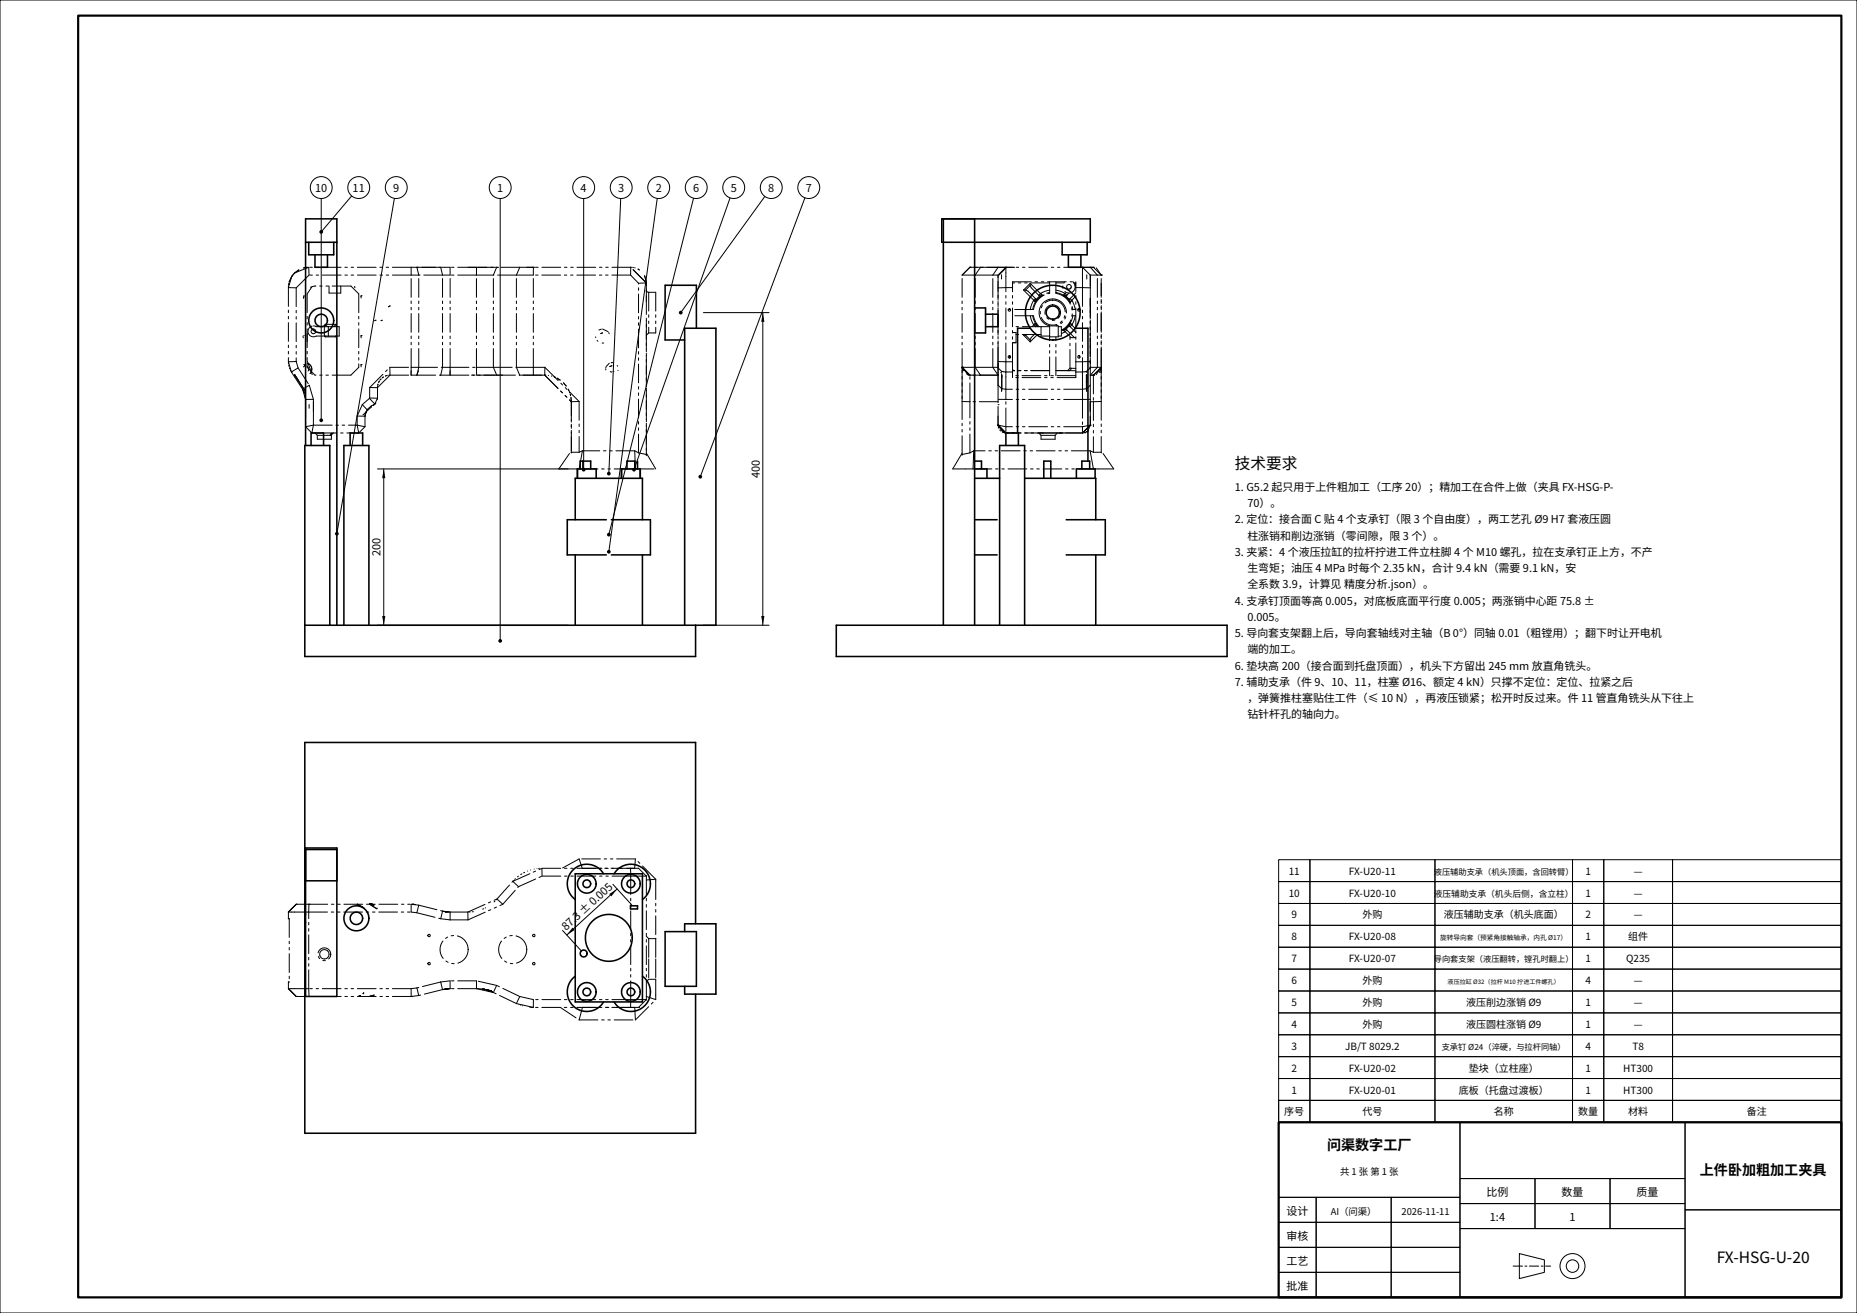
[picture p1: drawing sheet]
<svg xmlns="http://www.w3.org/2000/svg" width="594mm" height="420mm" viewBox="0 0 594 420" stroke-linecap="round" stroke-linejoin="round" font-family="sans-serif">
<path d="M0 0h594v420h-594z" fill="#fff" stroke="#000" stroke-width=".32"/>
<path d="M25 5h564v410h-564zM409 359h180v56h-180z" fill="none" stroke="#000" stroke-width=".7"/>
<g fill="none" stroke="#000" stroke-width=".32">
<path d="M102.8 63.5v70.9M409 275h10v7h-10zM419 275h40v7h-40zM459 275h44v7h-44zM503 275h10v7h-10zM513 275h22v7h-22zM535 275h54v7h-54zM409 296h10v7h-10zM409 289h10v7h-10zM409 282h10v7h-10zM419 296h40v7h-40zM419 289h40v7h-40z"/>
<path d="M419 282h40v7h-40zM459 296h44v7h-44zM459 289h44v7h-44zM459 282h44v7h-44zM503 296h10v7h-10zM503 289h10v7h-10zM503 282h10v7h-10zM513 296h22v7h-22zM513 289h22v7h-22zM513 282h22v7h-22zM535 296h54v7h-54zM535 289h54v7h-54z"/>
<path d="M535 282h54v7h-54zM409 317h10v7h-10zM409 310h10v7h-10zM409 303h10v7h-10zM419 317h40v7h-40zM419 310h40v7h-40zM419 303h40v7h-40zM459 317h44v7h-44zM459 310h44v7h-44zM459 303h44v7h-44zM503 317h10v7h-10zM503 310h10v7h-10z"/>
<path d="M503 303h10v7h-10zM513 317h22v7h-22zM513 310h22v7h-22zM513 303h22v7h-22zM535 317h54v7h-54zM535 310h54v7h-54zM535 303h54v7h-54zM409 338h10v7h-10zM409 331h10v7h-10zM409 324h10v7h-10zM419 338h40v7h-40zM419 331h40v7h-40z"/>
<path d="M419 324h40v7h-40zM459 338h44v7h-44zM459 331h44v7h-44zM459 324h44v7h-44zM503 338h10v7h-10zM503 331h10v7h-10zM503 324h10v7h-10zM513 338h22v7h-22zM513 331h22v7h-22zM513 324h22v7h-22zM535 338h54v7h-54zM535 331h54v7h-54z"/>
<path d="M535 324h54v7h-54zM409 359h58v24h-58zM409 352h180v7h-180zM409 352h10v7h-10zM409 345h10v7h-10zM419 352h40v7h-40zM419 345h40v7h-40zM459 352h44v7h-44zM459 345h44v7h-44zM467 359h72v18h-72zM503 352h10v7h-10zM503 345h10v7h-10z"/>
<path d="M513 352h22v7h-22zM513 345h22v7h-22zM535 352h54v7h-54zM535 345h54v7h-54zM539 359h50v28h-50zM467 377h24v8h-24zM491 377h24v8h-24zM515 377h24v8h-24zM409 383h12v8h-12zM409 391h12v8h-12zM409 399h12v8h-12zM421 383h24v8h-24z"/>
<path d="M421 391h24v8h-24zM421 399h24v8h-24zM445 383h22v8h-22zM445 391h22v8h-22zM445 399h22v8h-22zM467 385h24v8h-24zM467 393h72v22h-72zM491 385h24v8h-24zM515 385h24v8h-24zM539 387h50v28h-50zM409 407h12v8h-12zM421 407h24v8h-24z"/>
<path d="M445 407h22v8h-22zM486 401l8 2v4l-8 2z"/>
<circle cx="503" cy="405" r="4"/>
<circle cx="503" cy="405" r="2"/>
</g>
<path d="M484 405h12" fill="none" stroke="#000" stroke-width=".32" stroke-dasharray="3 .8 .6 .8"/>
<g fill="none" stroke="#000" stroke-width=".5">
<path d="M97.7 77.5h10.1M98.8 77.5v4h7.9v-4M301.3 70h47.4v7.5h-47.4zM301.8 70v130M311.7 70v130M339.7 77.5v4h8v-4M100.7 81.5v4h4.1v-4M311.7 98.5h3.5v8h-3.5M341.7 81.5v4h4v-4M222.8 105v-13.8h-10.1v17.6h6.3M315.2 100.5h4.1v4h-4.1M329.6 105h-4.1v33.5"/>
<path d="M343.9 105h4.1v42.5M97.7 142.5v-72.5h10.1v130M99.5 142.5v-4h4v4M112 142.5v-4h4v4M184.7 153v-3h6v3M185.6 150v-2.5h3.3v2.5M186.5 147.5v2.5M198.8 153v-3h6v3M200.5 150v-2.5h2.5v2.5M203.9 147.5v2.5M311.7 153h8.1M311.7 150h4v3"/>
<path d="M311.7 147.5h2.3v2.5M321.7 142.5v-4h4.1v4M327.7 153h22.8v13.3M333.9 153v-5.5h2.2v5.5M344.3 153v-3h6v3M346.1 150v-2.5h2.5v2.5M184 166.3v-13.3h21.5v13.3M184 177.5v22.5M194 166.3h-12.5v11.2h12.5M195.6 166.3h12.4v11.2h-12.4M205.5 177.5v22.5M311.7 166.3h7.2"/>
<path d="M311.7 177.5h7.2M341.1 166.3h12.4v11.2h-12.4M350.5 177.5v22.5M97.5 200h131.5v-95h-10v95M105.5 200v-57.5h-8v67.5h125v-10M110 200v-57.5h8v57.5M267.5 200h125v10h-125zM319.8 200v-57.5h7.9v57.5M97.7 271.3h10.1v47.4h-10.1zM97.7 271.8h10.1M184 279.5h21.5v41h-21.5zM193.1 279.5a6.2 6.2 0 0 0-9.6-1.4 6.2 6.2 0 0 0 .5 9.6"/>
<path d="M196.4 279.5a6.3 6.3 0 0 1 9.6-1.4 6.3 6.3 0 0 1-.5 9.6M97.7 292.4l-.2 1.1 .2 1.6M97.7 281.7h10.1M201.7 289.8h2.2v.9h-2.2zM212.7 298h10.1v17.5h-10.1zM219 298v-2.5h10v22.5h-10v-2.5M222.5 295.5v-58h-125v125h125v-44.5M184 312.3a6.2 6.2 0 0 0-.5 9.6 6.2 6.2 0 0 0 9.6-1.4M205.5 312.3a6.3 6.3 0 0 1 .5 9.6 6.3 6.3 0 0 1-9.6-1.4"/>
<circle cx="102.7" cy="102.5" r="2"/>
<circle cx="102.8" cy="102.5" r="4"/>
<circle cx="336.7" cy="100" r="8.8"/>
<circle cx="336.8" cy="100" r="2.12"/>
<circle cx="114" cy="293.8" r="4"/>
<circle cx="114" cy="293.8" r="2"/>
<circle cx="187.7" cy="282.7" r="1.25"/>
<circle cx="187.7" cy="282.7" r="3"/>
<circle cx="201.8" cy="282.7" r="1.25"/>
<circle cx="201.8" cy="282.7" r="3"/>
<circle cx="186.7" cy="305" r="1.13"/>
<circle cx="187.7" cy="317.3" r="1.25"/>
<circle cx="187.7" cy="317.3" r="3"/>
<circle cx="194.8" cy="300" r="7.5"/>
<circle cx="201.8" cy="317.3" r="1.25"/>
<circle cx="201.8" cy="317.3" r="3"/>
</g>
<g fill="none" stroke="#000" stroke-width=".32" stroke-dasharray="6 1.2 .8 1.2 .8 1.2">
<path d="M92.2 92v23.7M92.2 92l2.5 .1M92.3 91.7h.1M92.3 91.7v-.3M92.3 91v-.1M92.3 91l.1-.4M92.5 90.2l.8-1.8M92.5 90.1h.1M93.3 88.4l-1.1 3.6M93.3 88.4l.4-.4M94 87.6l.2-.3M94.2 87.3l-.9 1.1"/>
<path d="M94.2 87.3l1.4-1M94.7 92.1v23.5M97.1 95.4l.1-.8M97.1 85.7l.4-.1M97.2 94.6l-.1 .8M98 85.5h.3M98.3 94v23.5M98.8 85.5l-4.6 1.8M98.8 85.5l.1 2.5M98.9 88l-4.2 4.1M99.4 91.9h.1M99.6 91.8l-.2 .1"/>
<path d="M99.8 91.7l-1.5 2.3M100.7 91.5l-.9 .2M105.3 91.5v2.2M105.3 93.7h3.7M109 91.5v2.2M112.2 91.5h-11.5M113.4 91.8h.1M113.5 91.9h.1M114.8 94v23.5M114.8 94l-2.6-2.5M115.4 94.7l.3-.1M115.5 94.7v.6"/>
<path d="M115.7 94.6l-.3 .1M124.2 98.1l.6-.3M124.8 97.8l-.6 .3M131.5 85.5h-32.7M131.5 85.5v2.5M131.5 88h-32.6M133.3 85.5h7.5M133.4 85.5h-1.9M133.4 85.5l.5 2.5M133.9 88h-2.4M141 85.5h-7.6M141 85.5l.6 2.5"/>
<path d="M141.6 88h-7.7M144 85.5h-3M144 85.5v2.5M144 88h-2.4M149.7 85.5h9.8M152.4 88h-8.4M152.4 85.5h-8.4M152.4 85.5v2.5M157.8 88h-5.4M158.9 85.5h-6.5M158.9 85.5l-1.1 2.5M165.2 88h-7.4"/>
<path d="M166.3 85.5h-7.4M166.3 85.5l-1.1 2.5M168.5 85.5h1.8M170.6 88h-5.4M170.6 85.5h-4.3M170.6 85.5v2.5M171.2 85.5h-.9M201.7 88h-31.1M201.8 85.5h-31.2M201.8 85.5h.1M201.8 85.5l-.1 2.5M202.2 85.5h.1"/>
<path d="M202.7 85.6h.1M203.1 85.7h.1M204.1 86.1l.4 .2M204.3 90.6l-2.6-2.6M206.2 88.2l.5 2M206.7 90.5v7M206.7 90.5l-4.9-5M206.7 92.8l.4 .6 .4 .1M206.7 90.5l-2.4 .1M207.5 93.5h2.2M207.5 93.5v13M209.7 93.5v13"/>
<path d="M310.3 85.5l-2.5 2.5M310.3 85.5h.1M311.9 88h-4.1M313.6 85.5h-3.3M313.6 85.5l-1.7 2.5M317.6 88h-5.7M319.3 92.1v-4.1M319.3 88h-1.7M319.3 85.5h-5.7M319.3 85.5l-1.7 2.5M320.4 87.9v1.3M321.7 85.5h-11.4"/>
<path d="M321.7 85.5h.3M321.7 85.5l-2.4 2.5M321.7 87.3v-1.8M321.7 92v-3.6M321.7 92l-2.4 .1M321.7 88.4v-1.1M322 85.5l-2.5 2.5M322.9 98.7l.3 .2-.1 .6-.6-.2 .4-.6M322.9 99v-.2M323.2 99v-.1M323.3 99h-.8M323.9 92v-1.9"/>
<path d="M323.9 90.1h20.2M323.9 92h-2.2M324.2 85.5h.1M324.2 85.5h-4.9M327.4 92.8h.7M327.4 92.8l2.1-2.1M328.1 92.8l.7 .3M328.1 92.8l1.4-1.5M328.8 93.1l2.4 2.4M329.5 90.7v.6M329.5 91.3l.4 .8M329.6 99l1-2.8"/>
<path d="M329.9 92.1l2.4 2.4M330.3 99a6.5 6.5 0 0 1 5.4-5.4M330.6 96.2l.1-.2M330.6 96.2l.6 .4M330.6 99h-6.7M330.6 99a6.2 6.2 0 0 1 5.1-5.2M330.7 96l.5 .6M330.7 96l.5-.5M330.7 96l-3.3-3.2M331.2 95.5l.2 .4M331.2 96.6h.1M331.3 96.5h.1"/>
<path d="M331.3 96.5l.7-1M331.3 96.5l.1-.7M331.4 96.3l-.1 .2M331.4 95.8l-.2-.3M331.4 95.8l1.2-1.2M331.4 96.3h.1M331.4 96.2h.1M331.4 95.9v.1M331.4 96h.1M332.3 95.3l.2-.2M332.3 94.5l.5-.6M332.5 99a4.4 4.4 0 0 1 3.2-3.3"/>
<path d="M332.6 94.6l-.3-.1M332.8 93.9l.1-.1M332.8 93.9l.5 .6M332.8 93.9l-3.3-3.2M332.8 94.8l.4-.2M332.9 93.8l2.8-1M332.9 93.8l.4 .7M333.2 94.6h.1M333.2 94.6h-.6M333.2 94.5h.1M333.3 94.5h.1M335.7 93.8v-3.7"/>
<path d="M335.7 95.7l1-.1M335.7 90.5h-11.8M336.7 95.6l1.1 .1M336.7 96a4 4 0 0 1 3.6 5.8 4 4 0 0 1-6.7 .6 4 4 0 0 1 2.4-6.3l.7-.1M336.7 97.5a2.5 2.5 0 0 1 2.3 3.5 2.5 2.5 0 0 1-4.2 .6 2.5 2.5 0 0 1 1.3-4l.6-.1M337.8 93.8a6.2 6.2 0 0 1 5.1 5.3 6.2 6.2 0 0 1-3.4 6.5M337.8 93.8v-3.7M337.8 95.7a4.4 4.4 0 0 1 3.3 4.3 4.4 4.4 0 0 1-3.3 4.3M337.8 93.6a6.5 6.5 0 0 1 5.4 5.4M337.8 92.8l2.8 1M340.2 94.5h.1M340.3 94.5h.1"/>
<path d="M340.3 94.6h.1M340.3 94.6l.9 .7M340.3 94.6h.6M340.4 90.5h-2.6M340.4 90.4v-.3M340.4 94.6h-.1M340.5 94.6h.1M340.6 93.8l.1 .1M340.6 93.8l-.4 .7M340.6 94.7h.1M340.7 93.9l-.5 .6M340.7 93.9l.5 .6"/>
<path d="M340.7 93.9l.4-.3M340.7 94.7h.1M340.8 94.7h.1M340.9 94.6l.3-.1M340.9 94.6l1.2 1.2M341.2 91.7l.1-.4 .6-.3M341.2 94.5l-.3 .1M341.5 95.5l.2 .3M341.9 91l.5 .1 .3 .6M341.9 93.7l-.7 .8M341.9 96.1l.3 .3M342.1 95.8l.2-.3"/>
<path d="M342.2 92.5l.4-.5M342.2 96.5h.1M342.2 96.5l-.1-.7M342.3 96.6h.1M342.3 95.5l.5 .5M342.7 91.7a.75 .75 0 0 1-.8 .8 .75 .75 0 0 1-.7-.8M342.8 96l.1 .2M342.8 96l-.5 .6M342.8 96l1.3-1.3M342.9 96.2l1 2.8M342.9 96.2l-.6 .4M343.4 90.4v-.3"/>
<path d="M343.4 90.4a2 2 0 0 1-.1 2.8 2 2 0 0 1-2.8 0 2 2 0 0 1-.1-2.8M343.7 90.9l.3-.2M344 90.7v.6M344 91.3l-.1 .3M344 90.7l.1 .1M344 91.3l.1 .2M344.1 99h-1.2M344.1 92v-1.9M344.1 93.7l-1.8 1.8M344.1 90.5h-.6M344.8 99v-.1M345.1 99v-.2"/>
<path d="M345.1 98.7l.4 .6-.6 .2-.1-.6 .3-.2M345.5 99h-.8M346.2 85.5h-24.5M346.2 85.5h.1M346.2 85.5l2.5 2.5M346.2 92l2.5 .1M346.2 92v23.7M346.2 85.5v1.8M346.2 88.4v3.6M346.2 92h-2.1M346.2 87.3v1.1M347.6 87.9v1.3"/>
<path d="M348.7 91.5v-3.5M348.7 92.1v23.5M348.7 88v4.1M348.7 95.4v11.9M348.8 85.5h-2.6M348.8 85.5l2.2 2.5M349.8 85.5h-3.6M349.8 85.5h-1M349.8 85.5l2.5 2.5M349.8 85.5h.1M350.7 85.7l1.6 2.3M351 88h-2.3"/>
<path d="M352.3 88h.1M352.3 88h-1.3M92.2 115.7l1 3.3M92.2 115.7h.1M92.2 115.7l2.5-.1M92.3 116.1v.3M92.3 116.8l.1 .4M92.6 117.7l.1 .3M92.9 118.4l.1 .3M93.2 119l.1 .2M93.2 119l.1-.1M93.3 119.2l.9 1.4"/>
<path d="M93.3 118.9l.3-.1M93.6 118.8l1.7-1.1M94.2 119.8v.2M94.2 120l2.9 4.3M94.2 119.8l1.1 1.7M94.7 115.6l.6 2.1M95.3 117.7l3.6 5.5M96.9 107.6l.1 .5M97.1 117.4l.6-.3M97.2 107.3h.1M97.2 116.6l.5 .5M97.7 117.1l-.5-.5"/>
<path d="M98.3 117.5l2.4 2.5M98.3 116.2l.3 .1M98.3 116.2a2 2 0 0 1 .9 3.3M98.3 117.2l.4 .7-.1 .8M98.3 106.7v2.6M98.3 115.4l1.6 4.4M98.8 116.4l.3 .2M99.3 116.8l.3 .5M99.3 119.3l-.1 .2M99.6 118.8l-.1 .2M99.7 117.7v.8M100.2 105.2a.76 .76 0 0 1 .8 .8 .76 .76 0 0 1-.8 .8"/>
<path d="M100.2 106.8a.76 .76 0 0 1-.7-.8 .76 .76 0 0 1 .7-.8M100.2 104.3l1 .2M101.2 104.5h2.5M101.2 107.5h2.5M101.2 107.5a1.75 1.75 0 0 1-2.6-1 1.75 1.75 0 0 1 1.6-2.2M103.7 104.5h1.3M103.7 107.5h1.3M103.7 107.5v-3M104 103.7l.8 .8M104 107.8l.3-.3M104 103.7h3.5M104 107.8h3.5"/>
<path d="M104 103.7v.8M104 107.5v.3M105 104.5h3.5M105 107.5v-3M105 107.5h3.5M107.5 103.7l-.8 .8M107.5 107.8l-.2-.3M107.5 103.7v.8M107.5 107.5v.3M108.5 107.5v-3M112.2 120h-11.5M112.2 120l2.6-2.5"/>
<path d="M115.5 116.7l.2-.1M115.5 107.4l.2-.1M115.5 117.3v-.6M115.5 108.1v-.7M115.7 107.3l-.2 .1M115.7 116.6l-.2 .1M119.9 102.6l.4-.2M120.3 102.4l-.4 .2M121.9 102.6l.3-.2M122.2 102.4l-.3 .2M124.7 117.5h6.8M124.7 120h6.8"/>
<path d="M124.7 120v-2.5M131.5 120h1.8M131.5 120v-2.5M131.5 120v-1.5M131.5 117.5v-29.5M131.5 117.5h2.4M133.3 120l.6-1.5M133.3 120h7.7M133.3 120l.6-2.5M133.9 117.5v-29.5M133.9 117.5h7.7M141 120h3"/>
<path d="M141 120h.1M141 120l.6-2.5M141.6 117.5v-29.5M141.6 117.5h2.4M144 120v-1.5M144 120h8.4M144 120v-2.5M144 117.5v-29.5M144 117.5h8.4M152.4 117.5v-29.5M152.4 117.5h5.4M152.4 120h6.5"/>
<path d="M152.4 120v-2.5M157.8 117.5v-29.5M157.8 117.5h7.4M158.9 120h7.3M158.9 120l-1.1-2.5M160.8 120h-11.1M165.2 117.5v-29.5M165.2 117.5h5.4M166.2 120h4.4M166.2 120l-1-2.5M170.6 117.5h3.7M170.6 117.5v-29.5"/>
<path d="M170.6 120h3.7M170.6 120v-2.5M173.4 120h-7.2M174.3 120l8.4 8.5M174.3 120v-2.5M174.3 117.5l10.9 10.9M190.5 107.8l.1 .2M191 108.9l.2 .3M192.2 106.7l.6-.2M192.3 105.3l-.7 .3M192.6 109.7h.5M192.8 106.5l-.6 .2"/>
<path d="M193.7 118l.1 .3M193.8 117.5v.2M194.5 106.1l-1.7-.8M194.9 106.7l-.2-.3M194.9 116.2l-1 1.1M195 117.3l.8-.3M195.2 118.9v-.1M195.4 119v-.1M195.5 119h-.1M195.6 119h.1M195.8 116h-.3M195.8 117l-.8 .3"/>
<path d="M196.1 116h-.3M196.1 118.9v.1M196.3 118.8h.1M197.6 117.1l-.2-.2M197.7 118.5v-.1M206.7 102.5v42.5M207.5 106.5l-.8 .8M207.5 106.5h2.2M307.8 117.5v10.9M307.8 117.5v-29.5M307.8 117.5h.1M307.8 117.5h4.1"/>
<path d="M307.8 117.5l2 2.5M307.8 117.5l.2 1M307.8 118v-.5M307.9 118.4h.1M308 118.5h.1M308 118.6h.1M309.4 119.8h.1M309.4 119.8l-.1-.3M309.8 120l-2-2.5M309.9 120h.1M310 120l-2.2-2.5M310.3 120h3.3"/>
<path d="M310.3 120h.1M310.3 120l-2.5-2.5M311.9 117.5v-29.5M311.9 117.5h5.7M313.6 120h5.7M313.6 120l-1.7-2.5M317.6 117.5v-29.5M317.6 117.5h1.7M319.3 120h-9M319.3 118.3v-.6M319.3 117.1v-8.3M319.3 107.2v-19.2"/>
<path d="M319.3 115.6v-23.5M319.3 117.7v-2.1M319.3 117.7v-1.6M319.3 119.1v4.1M319.3 119.8v-1.5M319.3 119.1v-2M319.3 120l-1.7-2.5M320.4 119.8l.1 .2M320.4 119.8v4.5M320.4 119.1v-.3M320.4 118.8l-1.1-1.1M320.4 119.4l-.3-.3"/>
<path d="M321 118.9l-.6-.1M321.7 115.7v-23.7M321.7 119v-3.3M321.7 119.2v-.2M321.7 119l-.7-.1M321.7 115.7l-2.4-.1M322.9 113.7l.3 .2-.1 .6-.6-.2 .4-.6M322.9 114.6v-.8M323.2 114.4v-.5M323.9 118.5h.3M323.9 118.4l.5 .1M323.9 119.2v-.2"/>
<path d="M323.9 115.7v3.3M323.9 115.7v-23.7M323.9 115.7h-2.2M323.9 119h-2.2M324.3 118.5l-.4-.1M324.4 118.5l-.5-.1M325 106.4h-1.1M325 109.6v-3.2M325 109.6h-1.1M327.4 107.2h.7M327.6 107l-.2 .2M328.1 107.2l.6-.2"/>
<path d="M329.5 109.3v-.6M329.5 108.7l.4-.8M329.5 109.3l-2.1-2.1M329.5 108.7l-1.4-1.5M329.9 107.9l.9-.9M330.6 103.8l-1-2.8M330.6 103.8l.6-.4M330.6 101h-6.7M330.7 104l-.1-.2M330.7 104l.5-.6M330.7 104l-.6 .5M331.2 104.5h.1"/>
<path d="M331.2 104.5l-.5-.5M331.2 103.4h.1M331.3 103.5h.1M331.3 103.5l.1 .7M331.4 104.2l-.2 .3M331.6 103.9l-.3-.3M331.7 104.5l-.3-.3M331.9 107l-2.4 2.3M332 104.5l-.2-.3M332.1 104.5a6.5 6.5 0 0 1-1.8-3.5M332.4 104.5a6.3 6.3 0 0 1-1.8-3.5M332.5 101v-2"/>
<path d="M333 104.5h-9.1M333 107h-8M333 104.5h2.7M333 107.5h2.7M333 107.5v-3M335.7 118.5h-11.8M335.7 104.3a4.4 4.4 0 0 1-3.2-3.3M335.7 107.8v-3.5M338.5 104.5h1M338.5 107.5h1M338.5 104.3h-2.8M338.5 107.8v-3.5"/>
<path d="M338.5 107.8h-2.8M339.5 107.5v-3M340.2 105.5h.1M340.3 105.5h-.1M340.3 105.5h.1M340.3 105.4h.1M340.3 105.4h.6M340.6 106.2l-1.1 .5M340.6 106.2l-.4-.7M340.7 105.2l-.4 .2M340.7 106.1l-.1 .1M340.7 106.1l-.5-.6"/>
<path d="M340.7 106.1l1.9 1.9M340.9 105.4l.3 .1M341.2 105.5l-.5 .6M341.2 104.7l-.2 .2M341.5 118.5h.6M342.1 118.5h-4.3M342.1 118.5l2 .1M342.1 118.5l.3-.1 .2-.6M342.1 104h.1M342.1 104.1v-.1M342.1 103.8h.1M342.1 103.7h.1"/>
<path d="M342.1 104.2l.2 .3M342.1 104.2l-1.2 1.2M342.1 103.7l.1-.2M342.2 103.5l-.1 .7M342.2 103.5l-.7 1M342.2 103.5h.1M342.2 104.4l-.1-.3M342.2 108h1.9M342.2 117.8h.4M342.2 117.8l-.7 .7M342.2 117.8v-9.8M342.3 103.4h.1"/>
<path d="M342.3 104.5l-.1-.1M342.6 117.8h1.5M342.8 104l-.5-.6M342.8 104l-.5 .5M342.8 104l1.3 1.3M342.9 103.8l-.1 .2M342.9 103.8l-.6-.4M343.2 101a6.5 6.5 0 0 1-3.7 4.9M343.6 107.9l-2.4-2.4M343.7 108l-.1-.1M343.9 101l-1 2.8M344.1 101h-1.2"/>
<path d="M344.1 119.2v-.2M344.1 115.7v3.3M344.1 115.7v-23.7M344.1 106.3l-1.8-1.8M345.1 113.7l.4 .6-.6 .2-.1-.6 .3-.2M345.2 114.6v-.8M346.2 115.7v3.3M346.2 115.7l2.5-.1M346.2 119l.9-.1M346.2 119.2v1.4M346.2 119h-2.1M346.2 115.7h-2.1"/>
<path d="M346.2 119v.2M347.1 118.9l.5-.1M347.5 120v4.3M347.6 118.8v.3M347.6 119.8v2.2M347.6 119.8l-.1 .2M347.6 118.8l1.1-1.1M348.7 117.7v5.5M348.7 115.6v2.1M348.7 108.2v8.4M348.7 117.4v.1M348.7 117.5v.2"/>
<path d="M348.7 120h1.1M348.7 117.5h2.3M348.7 120l2.3-2.5M348.7 117.5h.1M349.8 120h.1M349.8 120h-1.1M349.8 120l2.5-2.5M349.8 120v8.5M349.8 120h-.1M349.8 120l2.4-2.4M350.6 119.8l1.7-2.3M351 117.5v-29.5"/>
<path d="M351 117.5h1.3M351.7 119.1l.5-1.2M351.7 119h.1M352.2 118v.1M352.2 117.9l.1-.4M352.2 117.6l.1-.1M352.3 117.3v.2M352.3 117.5v1.5M352.3 117.5v-29.5M352.3 117v-26.4M352.3 117.5v10.9M352.3 117.5h.1"/>
<path d="M352.3 117.5l-.1 .3M352.3 117.5l-.1 .4M94.2 120.6l2.6 3.9M94.4 120.2l-.2-.2M96.7 123.6l.1 .1M96.8 124.5l.9 3.3M96.8 124.5l.3-.2M97.1 124.3l-2.9-4.3M97.1 124.3l.5 .9M97.1 124.3h.1M97.1 124.3l-2.9-4.5M97.1 124.3l1.8-1.1"/>
<path d="M97.4 125.8l-.4-1M97.4 124.8l.2 .4M97.6 125.2l-.5-.9M97.7 127.8v8.7M97.7 136.5l2.5-.5M97.7 127.8l-.1-1.5M97.7 136.5l2.1 2M97.7 127.8l2.5-.1M98.9 130.6v-1.2M98.9 123.2l1.3 4.5M99.7 138.5h.1M99.8 138.5l.4-2.5"/>
<path d="M99.8 138.5h15M100.2 136h14.1M100.2 131.5v4.5M100.2 131.5v-3M100.2 128.5v3M100.2 127.7v.8M101.5 139.2h3.4M101.5 139.2l-.8-.7M104.9 139.2h.7M105.6 139.2l.4-.6M105.6 139.2h.4M106 139.2h.1"/>
<path d="M106 139.2l.4-.6M106 138.6h.1M106 138.6l.1-.1M106 138.6h.4M106 139.2l.1-.4 .6-.3M106.7 138.5l-.3 .1M114.3 133.1l1.6-3.7M114.3 136v-2.9M114.8 138.5l-.5-2.5M114.8 138.5l2-2M115.9 129.4l2.3-2M116.8 133.1l.3-1.3"/>
<path d="M116.8 136.5l-2.5-.5M116.8 136.5v-3.4M116.8 133.1h-2.5M116.8 132.9v.2M116.8 132.5v.2M117 132l-.1 .2M117.1 131.9l.3-.9M117.1 131.9v-.1M117.1 131.9l-1 .8M117.1 131.8h.1M117.4 131l1.5-1.3M117.4 131l-1.5-1.6"/>
<path d="M117.6 131.3l1.1-1.1M117.6 131.3l-.5 .5M118.2 127.4v-.1M118.2 127.3v-3.3M118.2 124l6.5-6.5M118.7 130.2v-.3M118.9 129.7l.6-.2M119.5 129.6l.4-.4M119.5 129.6h.1M119.5 129.5h.1M119.5 129.5v.1M119.9 129.2l-1.7-1.8"/>
<path d="M119.9 129.2l.9-1.8M120.2 128.9l-.3 .3M120.8 124l3.9-4M120.8 127.4l-2.6-.1M120.8 127.4v-3.4M120.8 127.4l-.1 .3M120.8 124h-2.6M120.8 123.7v.3M120.9 122.9l-.1 .4M121.4 121.9l-.3 .4M121.9 121.2l-.3 .3M122.6 120.6l-.3 .3"/>
<path d="M123.4 120.2l-.1 .1M123.7 120.1l-.1 .1M124.1 120v.1M124.5 120h.1M174.6 120h-.3M175.4 120.1h.1M176.5 120.3h.1M177.7 120.7l-.4-.2M179.2 121.6l-1-.6M181.1 123.5l-.8-1M182 125l-.2-.5M182.3 125.6l-.2-.3"/>
<path d="M182.5 126.6l-.1-.5M182.7 128.5l-.1-1.4M182.7 128.5v16.2M182.7 128.5l2.5-.1M185.2 128.4v16.3M307.8 128.4v-10.9M310.3 128.5v-8.5M310.3 128.5l-2.5-.1M319.3 127.7v-4.5M319.3 123.2v-3.4M319.3 136v-8.3M319.3 136h.1"/>
<path d="M319.3 133.1v2.9M319.3 129.4h.1M319.3 128.5h-9M319.3 136l2.1 2.5M319.3 136l.1 1M319.3 136l2.4 2.5M320.1 137.9l-.3-.3M320.4 125.2l.1-.9M320.4 124.3v.9M320.4 120.8v-1M320.4 124.3l-1.1-1.1M320.5 124.3v-4.3"/>
<path d="M320.5 120.4l-.1 .4M320.8 138.3l-1.5-2.3M320.9 138.4l-.3-.2M321.2 138.4l-1.9-2.4M321.5 138.5h.1M321.6 138.5h-.1M321.6 138.5h.1M321.7 138.5h.1M321.7 138.5l-2.4-2.5M321.7 136.5l-2.4-.5M321.7 138.5v-2M321.7 127.8v-3.3"/>
<path d="M321.7 124.5v-3.9M321.7 124.5l-1.2-.2M321.7 127.8l-2.4-.1M321.7 136.5v-8.7M321.7 120.6v-1.4M323.9 120.8v-.2M323.9 120.6v-1.4M332.3 138.5h6M333 139.2h4.5M333 139.2l-.7-.7M333.7 138.5h-12M335.7 120.2v-12.4"/>
<path d="M337.5 139.2l.8-.7M337.8 120.2v-12.4M337.8 138.5h-16.1M339.1 138.5h.3M339.1 138.5h-1.3M339.2 138.5h-.5M339.8 138.5h-.6M340.1 138.5h-1.6M340.7 138.5h-1.3M344.1 120.2h-20.2M344.1 120.8v-.2M344.1 120.6v-1.4"/>
<path d="M344.1 120.8h-20.2M346.2 138.5l2.5-2.5M346.2 136.5l2.5-.5M346.2 136.5v2M346.2 138.5h-5.5M346.2 138.5h-5.3M346.2 124.5v3.3M346.2 124.5l1.3-.2M346.2 127.8l2.5-.1M346.2 127.8v8.7M346.2 124.5h-24.5M346.2 127.8h-24.5"/>
<path d="M346.2 120.6v3.9M346.2 136.5h-24.5M346.6 138.5h-.2M346.9 138.4h.1M347 138.4l.9-.6M347.5 122.2h.1M347.5 124.3l.1 .9M347.5 138.1h.1M347.6 122.2h-.1M347.6 138.1h.1M347.6 122.4v-.1M347.6 124v.3"/>
<path d="M347.6 125.2v-.9M347.6 124.3v-4.5M347.6 122.5l-.1-.3M347.6 122h-.1M347.6 124.3l1.1-1.1M347.8 137.9l-.2 .2M347.9 137.8h.1M348.7 136.2v-.2M348.7 129.4v-.9M348.7 131.5v-2.1M348.7 136v-2.9M348.7 131.5v4.5"/>
<path d="M348.7 131.5v-3M348.7 127.7v.8M348.7 123.2v4.5M348.7 128.5v3M348.7 136h.1M348.7 136l-.7 1.8M349.8 128.5h-1.1M349.8 128.5v16.2M349.8 128.5l2.5-.1M352.3 128.4v-9.4M352.3 128.4v16.3M101.5 140.5h4.5"/>
<path d="M101.5 140.5v-1.3M106 140.5v-1.3M178.7 150l4-5.8M178.7 150h.2M178.9 150h6.3M182.7 144.9v-.2M182.7 144.2v-15.7M185.2 150h18M185.2 144.7h-2.5M185.2 150l1.1-5.8M186.3 144.2l-1.1 .5M203 144.2h-16.7"/>
<path d="M203.2 150h6.5M203.2 150l-.2-5.8M204.3 144.9v-54.3M204.3 144.9l-1.3-.7M206.7 145.4v-54.9M206.7 145.4v.3M206.7 145.7v-.3M206.7 145.4l-2.4-.5M209.7 150l-3-5M304.8 150l3-5M304.8 150h3.9M307.8 145.4v-17"/>
<path d="M307.8 145.4v.3M308.7 150h2.6M310.3 144.9l-2.5 .5M310.3 144.9l1.2-.7M310.3 144.9v-16.4M311.3 150h38.5M311.3 150l.2-5.8M333 140.5h4.5M333 140.5v-1.3M337.5 140.5v-1.3M348.7 144.2h-37.2M349.8 150h1.4"/>
<path d="M349.8 144.7l-1.1-.5M349.8 150l-1.1-5.8M351.2 150h5.1M352.3 144.9v-.2M352.3 144.7h-2.5M356.3 150l-4-5.8M166.9 279.5l-.4 .3M167.8 279l-.3 .2M168.8 278.6h-.1M169.7 278.3h.1M170.9 278h.1M171.7 277.9h.1"/>
<path d="M172.3 277.8h.1M172.6 277.8h.1M173.3 277.8h28.4M185.2 274.8l-5.4 3M185.2 274.8l1.1 3M186.3 277.8h12.7M200.5 277.8h2.5M201.7 277.8h2.6M203.2 274.8h-18M203.2 274.8l-.2 3M204.3 277.8h.1M92.2 293.9h.3"/>
<path d="M92.2 293.9v-2.1M92.2 291.8l2.5-2.5M92.2 291.8h1.1M92.5 293.9v20.2M93.3 291.8h.9M94.2 291.8h4.6M94.7 289.3h4.1M94.7 289.3h.1M94.7 289.3l-2.5 2.5M98.8 291.8h32.7M98.8 291.8v-2.5M98.8 289.3h32.7"/>
<path d="M99.2 289.3h-.4M114.3 289.3l2 1.1M116.3 290.4l-2-1.1M118.2 289.3h.1M118.3 289.3h.1M118.4 289.3h.1M118.5 289.3h.1M118.5 289.3h.2M118.7 289.3h.1M118.8 289.3h.1M119.2 289.4h.1M119.3 289.5h.1"/>
<path d="M120.4 290.5h.1M120.5 290.7l-2.3-1.4M131.5 291.8l1.8 .2M131.5 291.8v-2.5M131.5 289.3l2.4 .2M132 289.3h.1M132.1 289.3h.1M132.2 289.3h-.1M132.9 289.3h-.7M133.3 292l7.7 1.9M133.3 292l.6-2.5M133.9 289.5l7.7 2"/>
<path d="M136.8 299.3l.2-.4 .6 .2-.3 .6-.5-.4M141 293.9l3 .3M141 293.9l.6-2.4M141.6 291.5l2.4 .3M142 291.6l-.4-.1M142.3 291.6h.1M142.4 291.6h.1M142.5 291.6h.1M142.9 291.7h.1M143 291.7h.1M143.2 291.7h-.1M143.2 291.7h.1"/>
<path d="M143.3 291.7h-.1M144 294.2h5.7M144 294.2v-2.4M144 291.8h5.7M144 291.8l-.7-.1M149.7 291.8l9.3-4.2M149.7 294.2l11.1-4.9M149.7 294.2v-2.4M150.4 291.7h-.3M151.4 291.6l-.3 .1M154.7 290.7l-.3 .1M155.3 290.4h-.1"/>
<path d="M158.3 288.3l-.3 .2M159 287.6l5-5.7M159 287.6l-.2 .2M160.8 289.3l5.1-5.7M160.8 289.3l-1.8-1.7M164 281.9l9.3-4.1M164.2 281.7l-.2 .2M164.9 281.1l-.3 .2M165.8 280.3l-.3 .2M165.9 283.6l7.5-3.3M165.9 283.6l-1.9-1.7M170.3 299.3l.2-.4 .6 .2-.3 .6-.5-.4"/>
<path d="M173.4 280.3h28.4M173.4 280.3l-.1-2.5M201.8 280.3h4.9M201.8 280.3l-.1-2.5M206.7 280.1v.2M206.7 280.3l-2.4-2.5M209.7 281.2l-6.5-6.4M209.7 281.7v18.5M209.7 281.7v-.5M209.7 281.2l-3 .3M92.2 316.3l2.5 2.4M92.2 314.1h.3"/>
<path d="M92.2 316.3v-2.2M93.3 316.3h-1.1M94.2 316.3h-.9M98.8 316.3v-24.5M98.8 316.3h-4.6M98.8 316.3l.1 2.4M98.9 318.7h-4.2M102.3 305.7l.6 .8 .8 .2M103.7 306.7l1.1-.3M104.8 306.4l.5-1.1M104.8 304.1a1.5 1.5 0 0 0-1.9-.1 1.5 1.5 0 0 0-.6 1.7M105.3 305.3l-.5-1.2"/>
<path d="M105.8 305.3a2.06 2.06 0 0 0-2.9-1.9 2.06 2.06 0 0 0-.5 3.4 2.06 2.06 0 0 0 3.3-.9l.1-.6M114.8 318.7l.5-.2M115.3 318.5l-.5 .2M116.2 317.9l.1-.3M116.3 317.6l-.1 .3M118.2 318.7h.1M118.3 318.7h.1M118.4 318.7h.1M118.5 318.7h-.1M118.7 318.7h-.2M118.7 318.7h.1M119.7 318.3l-1.5 .4"/>
<path d="M131.5 316.3h-32.7M131.5 316.3v2.4M131.5 318.7h-32.6M131.5 318.7h.5M133.4 316l-1.9 .3M133.4 316l.5 2.5M133.9 318.5l-2.4 .2M136.8 308.3l.2-.4 .6 .2-.3 .6-.5-.4M141 314.1l-7.6 1.9M141 314.1l.6 2.4M141.6 316.5l-7.7 2M141.6 316.5h.3"/>
<path d="M141.9 316.5l.3-.1M142.4 316.4h.1M142.5 316.4l.1-.1M142.7 316.3h.1M142.8 316.3h.1M142.9 316.3h.1M143 316.3h.1M143.1 316.3h.2M143.3 316.3h.1M143.4 316.3h.1M143.5 316.3h.5M144 313.8l-3 .3"/>
<path d="M144 313.8v2.5M144 316.3l-2.4 .2M149.7 303.7a4.5 4.5 0 0 0-6.5-4 4.5 4.5 0 0 0-.6 7.7 4.5 4.5 0 0 0 7.1-2.9v-.8M152.4 316.3h-8.4M152.4 316.3h1.3M152.4 313.8h-8.4M152.4 313.8v2.5M153.9 316.3h.1M154.3 316.4h.1M154.7 316.5h.1M154.8 316.5h.1M155.3 316.6h.1"/>
<path d="M155.4 316.6h.1M155.6 316.7h.1M155.7 316.7h.1M155.9 316.7h.1M155.9 316.8h.1M156.1 316.8h.1M156.2 316.8h.1M156.4 316.9h.1M156.5 316.9h.1M156.7 317h.1M156.8 317h.1M156.9 317.1h.1"/>
<path d="M157 317.1h.1M157.2 317.2h.1M157.2 317.2l.6 .3M157.8 317.5l-5.4-1.2M158.9 315.2l-6.5-1.4M158.9 315.2l-1.1 2.3M166.3 318.8l-7.4-3.6M166.3 318.8l-1.1 2.2M168.5 303.7a4.5 4.5 0 0 0-6.5-4 4.5 4.5 0 0 0-.7 7.7 4.5 4.5 0 0 0 7.1-2.9l.1-.8M170.3 308.3l.2-.4 .6 .2-.3 .6-.5-.4M170.6 319.8l-4.3-1M170.6 319.8v2.5"/>
<path d="M201.8 319.8v-39.5M201.8 319.8h-31.2M201.8 319.8l-.1 2.5M206.7 319.8v-39.5M206.7 319.8l-2.4 2.5M206.7 319.8v.1M206.7 319.8h-4.9M207.5 306.7v6.6M207.5 300.2v6.5M207.5 313.3l-.8 .7M207.5 300.2l-.8-.7M207.5 313.3h2.2"/>
<path d="M207.5 300.2h2.2M209.7 313.3v4.9M209.7 319.8v-1.6M209.7 306.7v6.6M209.7 300.2v6.5M209.7 319.8l-3-1.1M165.2 321l-7.4-3.5M166 321.4h.1M166.6 321.6h.1M167.1 321.8h.1M169.5 322.2l1.1 .1M170.6 322.3l-5.4-1.3"/>
<path d="M179.2 322.3l6 4M185.2 326.3h18M185.2 322.3h.1M185.2 326.3l1.1-4M191.7 322.3h-5.4M194.7 322.3h-.9M201.7 322.3h-31.1M203 322.3h-6.2M203.2 326.3l6.5-6.5M203.2 326.3l-.2-4M204.3 322.3h.1M204.3 322.3h-2.6"/>
</g>
<circle cx="102.8" cy="134.4" r=".6" fill="#000"/>
<circle cx="102.7" cy="60" r="3.5" fill="#fff" stroke="#000" stroke-width=".32"/>
<path d="M112.5 62.7l-9.7 11.5z" fill="#000" stroke="#000" stroke-width=".32"/>
<circle cx="102.8" cy="74.2" r=".6" fill="#000"/>
<circle cx="114.7" cy="60" r="3.5" fill="#fff" stroke="#000" stroke-width=".32"/>
<path d="M126.2 63.5l-18.4 107.2z" fill="#000" stroke="#000" stroke-width=".32"/>
<circle cx="107.7" cy="170.7" r=".6" fill="#000"/>
<circle cx="126.7" cy="60" r="3.5" fill="#fff" stroke="#000" stroke-width=".32"/>
<path d="M160 63.5v141.5" fill="none" stroke="#000" stroke-width=".32"/>
<circle cx="160" cy="205" r=".6" fill="#000"/>
<circle cx="160" cy="60" r="3.5" fill="#fff" stroke="#000" stroke-width=".32"/>
<path d="M186.7 63.5v86.8" fill="none" stroke="#000" stroke-width=".32"/>
<circle cx="186.7" cy="150.2" r=".6" fill="#000"/>
<circle cx="186.7" cy="60" r="3.5" fill="#fff" stroke="#000" stroke-width=".32"/>
<path d="M198.5 63.5l-3.8 88z" fill="#000" stroke="#000" stroke-width=".32"/>
<circle cx="194.7" cy="151.5" r=".6" fill="#000"/>
<circle cx="198.7" cy="60" r="3.5" fill="#fff" stroke="#000" stroke-width=".32"/>
<path d="M210.2 63.5l-15.5 113z" fill="#000" stroke="#000" stroke-width=".32"/>
<circle cx="194.7" cy="176.5" r=".6" fill="#000"/>
<circle cx="210.7" cy="60" r="3.5" fill="#fff" stroke="#000" stroke-width=".32"/>
<path d="M221.8 63.4l-27.1 107.6z" fill="#000" stroke="#000" stroke-width=".32"/>
<circle cx="194.7" cy="171" r=".6" fill="#000"/>
<circle cx="222.7" cy="60" r="3.5" fill="#fff" stroke="#000" stroke-width=".32"/>
<path d="M233.5 63.3l-30.7 87z" fill="#000" stroke="#000" stroke-width=".32"/>
<circle cx="202.8" cy="150.2" r=".6" fill="#000"/>
<circle cx="234.7" cy="60" r="3.5" fill="#fff" stroke="#000" stroke-width=".32"/>
<path d="M244.6 62.8l-26.9 37.2z" fill="#000" stroke="#000" stroke-width=".32"/>
<circle cx="217.8" cy="100" r=".6" fill="#000"/>
<circle cx="246.7" cy="60" r="3.5" fill="#fff" stroke="#000" stroke-width=".32"/>
<path d="M257.5 63.3l-33.5 89.2z" fill="#000" stroke="#000" stroke-width=".32"/>
<circle cx="224" cy="152.5" r=".6" fill="#000"/>
<circle cx="258.7" cy="60" r="3.5" fill="#fff" stroke="#000" stroke-width=".32"/>
<path d="M225 100h21M244 100v100M120.8 150h60.9M122.8 150v50M120.8 200h60.9M225 200h21" fill="none" stroke="#000" stroke-width=".32"/>
<path d="M244 100l.5 3h-1zM122.8 150l.5 3h-1.1zM122.2 197h1.1l-.5 3zM243.5 197h1l-.5 3zM183.1 296.7l.7 .8-2.5 1.6zM194.9 286l2.5-1.6-1.8 2.3z" fill="#000"/>
<path d="M181.3 299.1l16.1-14.7zM196 282.9l6.1 6.6zM179.9 297.6l6.1 6.7z" fill="#000" stroke="#000" stroke-width=".32"/>
<g font-size="5">
<text x="395" y="150">技术要求</text>
<text x="549.1" y="404">FX-HSG-U-20</text>
</g>
<g font-size="4.5">
<text x="424.5" y="368">问渠数字工厂</text>
<text x="543.8" y="376">上件卧加粗加工夹具</text>
</g>
<g font-size="3.5">
<text x="100.8" y="61.3">10</text>
<text x="112.8" y="61.3">11</text>
<text x="125.8" y="61.3">9</text>
<text x="159" y="61.3">1</text>
<text x="185.7" y="61.3">4</text>
<text x="197.7" y="61.3">3</text>
<text x="209.7" y="61.3">2</text>
<text x="221.7" y="61.3">6</text>
<text x="233.7" y="61.3">5</text>
<text x="245.7" y="61.3">8</text>
<text x="257.7" y="61.3">7</text>
<text x="243" y="152.9" transform="rotate(-90 243 152.9)">400</text>
<text x="395" y="157">1. G5.2 起只用于上件粗加工（工序 20）；精加工在合件上做（夹具 FX-HSG-P-</text>
<text x="395" y="167.4">2. 定位：接合面 C 贴 4 个支承钉（限 3 个自由度），两工艺孔 Ø9 H7 套液压圆</text>
<text x="399" y="162.2">70）。</text>
<text x="399" y="172.6">柱涨销和削边涨销（零间隙，限 3 个）。</text>
<text x="121.7" y="177.9" transform="rotate(-90 121.7 177.9)">200</text>
<text x="395" y="177.8">3. 夹紧：4 个液压拉缸的拉杆拧进工件立柱脚 4 个 M10 螺孔，拉在支承钉正上方，不产</text>
<text x="399" y="183">生弯矩；油压 4 MPa 时每个 2.35 kN，合计 9.4 kN（需要 9.1 kN，安</text>
<text x="399" y="188.2">全系数 3.9，计算见 精度分析.json）。</text>
<text x="395" y="193.4">4. 支承钉顶面等高 0.005，对底板底面平行度 0.005；两涨销中心距 75.8 ±</text>
<text x="395" y="203.8">5. 导向套支架翻上后，导向套轴线对主轴（B 0°）同轴 0.01（粗镗用）；翻下时让开电机</text>
<text x="399" y="198.6">0.005。</text>
<text x="399" y="209">端的加工。</text>
<text x="395" y="214.2">6. 垫块高 200（接合面到托盘顶面），机头下方留出 245 mm 放直角铣头。</text>
<text x="395" y="219.4">7. 辅助支承（件 9、10、11，柱塞 Ø16、额定 4 kN）只撑不定位：定位、拉紧之后</text>
<text x="399" y="224.6">，弹簧推柱塞贴住工件（≤ 10 N），再液压锁紧；松开时反过来。件 11 管直角铣头从下往上</text>
<text x="399" y="229.8">钻针杆孔的轴向力。</text>
<text x="181.1" y="298" transform="rotate(-42 181.1 298)">87.3 ± 0.005</text>
<text x="475.5" y="382.5">比例</text>
<text x="499.5" y="382.5">数量</text>
<text x="523.5" y="382.5">质量</text>
<text x="411.5" y="388.5">设计</text>
<text x="476.6" y="390.5">1:4</text>
<text x="502" y="390.5">1</text>
<text x="411.5" y="396.5">审核</text>
<text x="411.5" y="404.5">工艺</text>
<text x="411.5" y="412.5">批准</text>
</g>
<g font-size="3.2">
<text x="412.2" y="279.8">11</text>
<text x="431.5" y="279.8">FX-U20-11</text>
<text x="507.1" y="279.8">1</text>
<text x="522.6" y="279.8">—</text>
<text x="412.2" y="286.8">10</text>
<text x="431.5" y="286.8">FX-U20-10</text>
<text x="507.1" y="286.8">1</text>
<text x="522.6" y="286.8">—</text>
<text x="413.1" y="293.8">9</text>
<text x="435.8" y="293.8">外购</text>
<text x="461.8" y="293.8">液压辅助支承（机头底面）</text>
<text x="507.1" y="293.8">2</text>
<text x="522.6" y="293.8">—</text>
<text x="413.1" y="300.8">8</text>
<text x="431.5" y="300.8">FX-U20-08</text>
<text x="507.1" y="300.8">1</text>
<text x="520.8" y="300.8">组件</text>
<text x="413.1" y="307.8">7</text>
<text x="431.5" y="307.8">FX-U20-07</text>
<text x="507.1" y="307.8">1</text>
<text x="520.2" y="307.8">Q235</text>
<text x="413.1" y="314.8">6</text>
<text x="435.8" y="314.8">外购</text>
<text x="507.1" y="314.8">4</text>
<text x="522.6" y="314.8">—</text>
<text x="413.1" y="321.8">5</text>
<text x="435.8" y="321.8">外购</text>
<text x="469" y="321.8">液压削边涨销 Ø9</text>
<text x="507.1" y="321.8">1</text>
<text x="522.6" y="321.8">—</text>
<text x="413.1" y="328.8">4</text>
<text x="435.8" y="328.8">外购</text>
<text x="469" y="328.8">液压圆柱涨销 Ø9</text>
<text x="507.1" y="328.8">1</text>
<text x="522.6" y="328.8">—</text>
<text x="413.1" y="335.8">3</text>
<text x="430.3" y="335.8">JB/T 8029.2</text>
<text x="507.1" y="335.8">4</text>
<text x="522.2" y="335.8">T8</text>
<text x="413.1" y="342.8">2</text>
<text x="431.5" y="342.8">FX-U20-02</text>
<text x="469.8" y="342.8">垫块（立柱座）</text>
<text x="507.1" y="342.8">1</text>
<text x="519.2" y="342.8">HT300</text>
<text x="413.1" y="349.8">1</text>
<text x="431.5" y="349.8">FX-U20-01</text>
<text x="466.6" y="349.8">底板（托盘过渡板）</text>
<text x="507.1" y="349.8">1</text>
<text x="519.2" y="349.8">HT300</text>
<text x="410.8" y="356.8">序号</text>
<text x="435.8" y="356.8">代号</text>
<text x="477.8" y="356.8">名称</text>
<text x="504.8" y="356.8">数量</text>
<text x="520.8" y="356.8">材料</text>
<text x="558.8" y="356.8">备注</text>
</g>
<g font-size="3">
<text x="428.7" y="376">共 1 张 第 1 张</text>
<text x="425.7" y="388.5">AI（问渠）</text>
<text x="448.3" y="388.5">2026-11-11</text>
</g>
<text font-size="2.8" x="458.6" y="286.8">液压辅助支承（机头后侧，含立柱）</text>
<g font-size="2.6">
<text x="458.6" y="279.8">液压辅助支承（机头顶面，含回转臂）</text>
<text x="458.6" y="307.8">导向套支架（液压翻转，镗孔时翻上）</text>
<text x="461.2" y="335.8">支承钉 Ø24（淬硬，与拉杆同轴）</text>
</g>
<text font-size="2.1" x="460.7" y="300.8">旋转导向套（预紧角接触轴承，内孔 Ø17）</text>
<text font-size="1.9" x="463.1" y="314.8">液压拉缸 Ø32（拉杆 M10 拧进工件螺孔）</text>
</svg>
